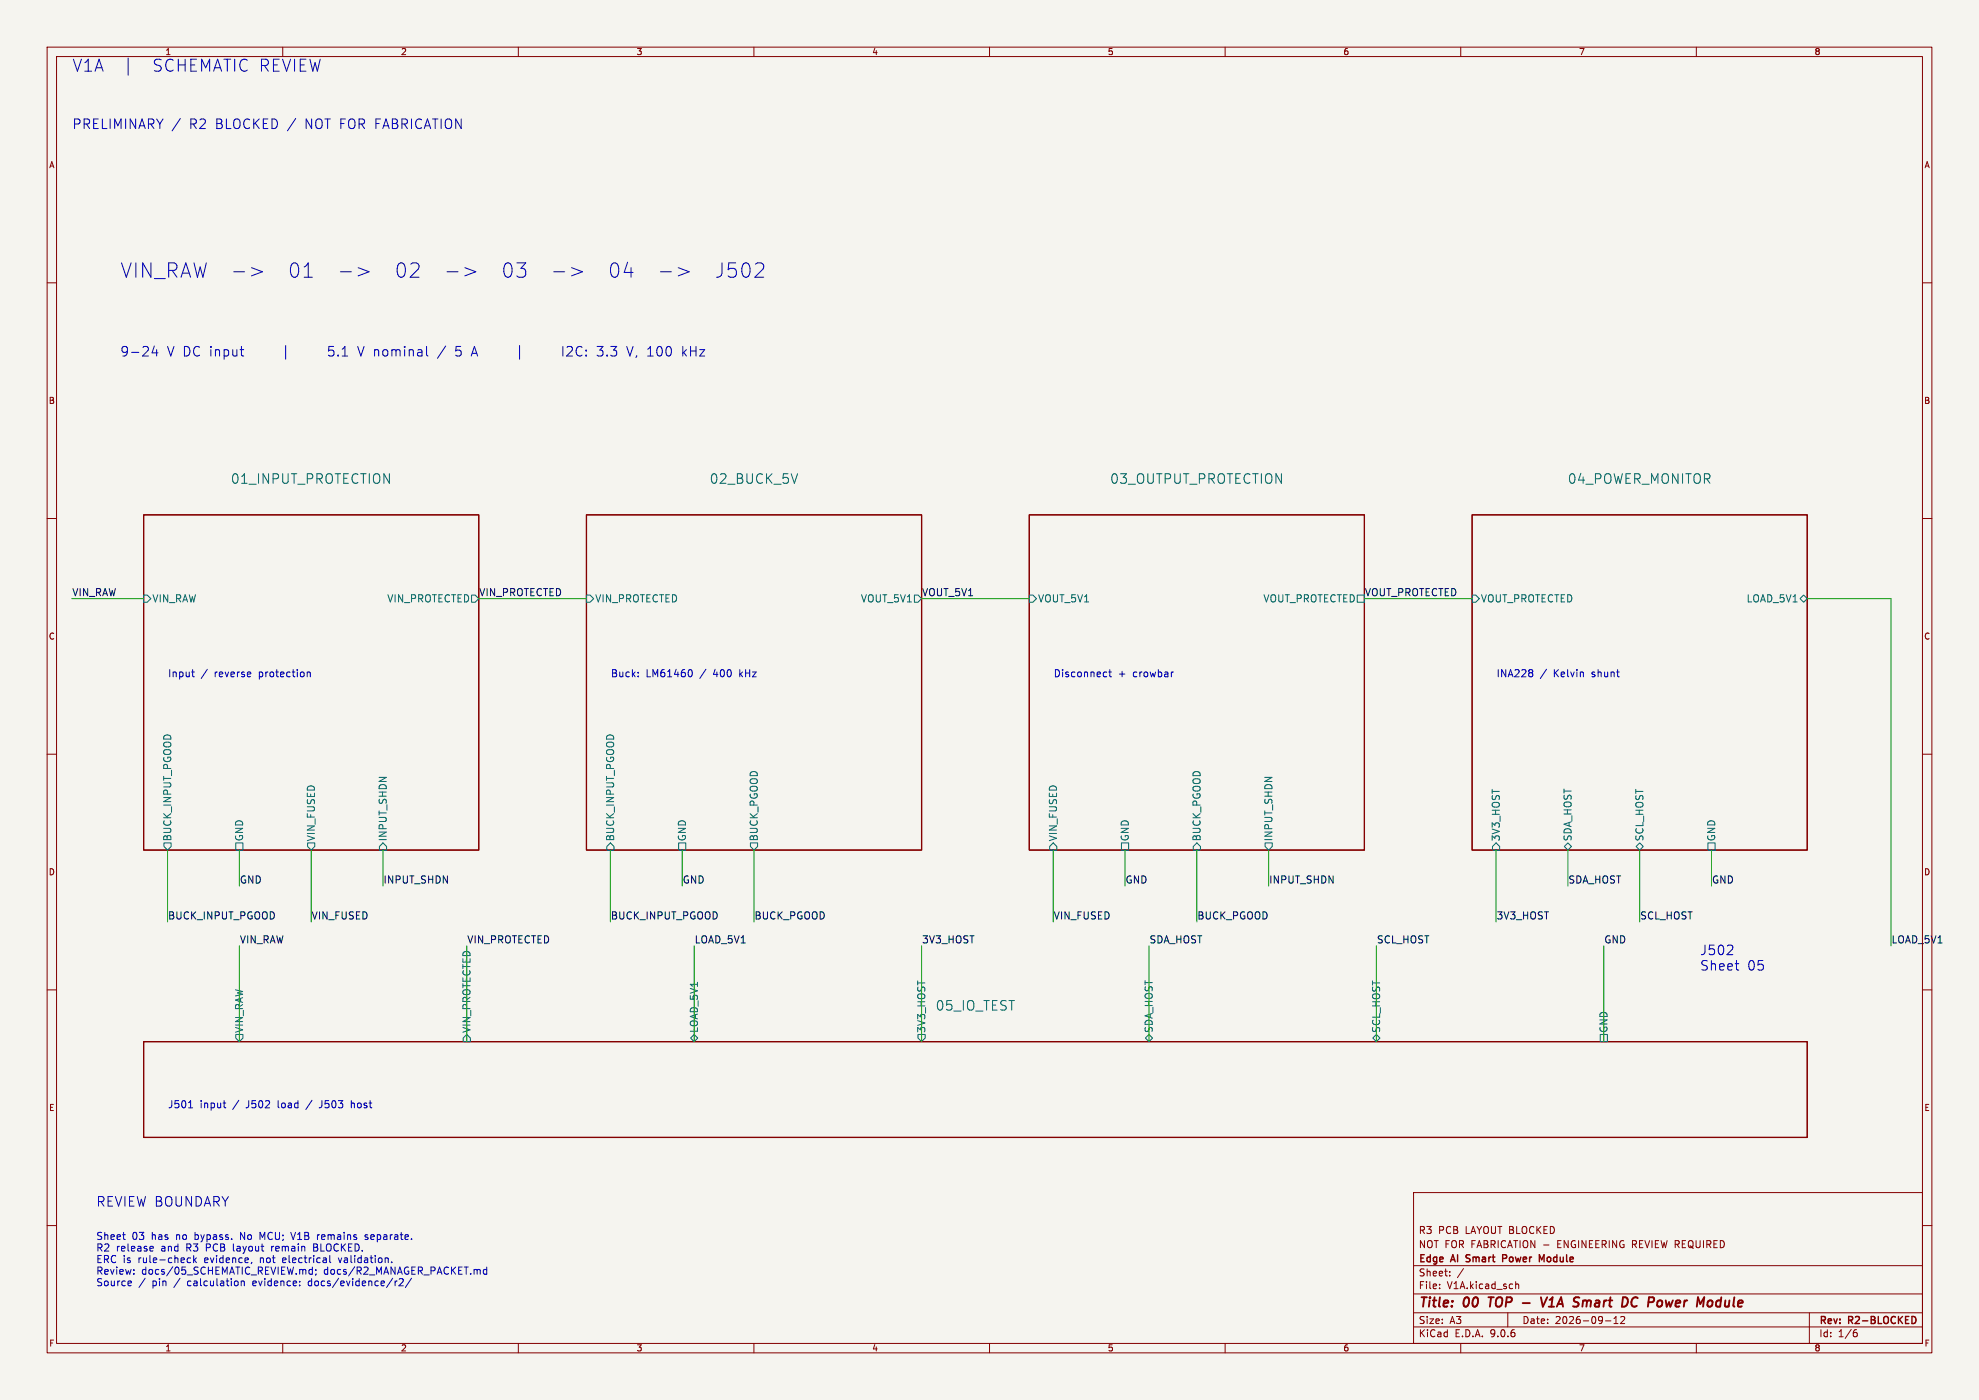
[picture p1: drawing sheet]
<svg xmlns="http://www.w3.org/2000/svg" width="420mm" height="297mm" viewBox="0 0 420 297" stroke-linecap="round" stroke-linejoin="round" font-family="sans-serif">
<path d="M0 0h420v297h-420z" fill="#f5f4ef" stroke="#f5f4ef" stroke-width=".21"/>
<g fill="none" stroke="#840000" stroke-width=".21">
<path d="M10 10h400v277h-400zM12 12h396v273h-396zM60 10v2M110 10v2M160 10v2M210 10v2M260 10v2M310 10v2M360 10v2M10 60h2M408 60h2M10 110h2"/>
<path d="M408 110h2M10 160h2M408 160h2M10 210h2M408 210h2M300 253h108v32h-108zM10 260h2M300 278.5h108M300 274.5h108M300 268.5h108M305.5 273.2v.2M305.5 272.5v.1"/>
<path d="M307.7 270.5v.2M307.7 269.8v.1M310.6 269.1l-1.3 1.9M320 278.5v3M321.7 271.9v1.5M321.7 272.5l.2-.1 .3 .1 .1 .9M342.5 279.7l.4-.4v1.5M343.9 279.4l.6-.1 .3 .4-.9 1.1h.9M384 278.5v6.5M408 260h2M60 285v2M110 285v2"/>
<path d="M160 285v2M210 285v2M260 285v2M300 281.5h108M310 285v2M340.7 280.2h1.2M342.5 280.8h.9M360 285v2M393.6 282.7h.4l.2 .2-.1 .5-.5 .2M394 282.1l-.4 .1"/>
</g>
<path d="M315.9 275.2h1.1M316.4 275.2l-.2 2M323.1 276.4h1.6M327 275.2l.4 2 .9-2M328.7 277.2h1.1M329 275.7l-.2 .1M336 275.9l-.2 1.3M336.5 275.9l-.5 .2M346.3 276.7a.66 .66 0 0 0 1.1 .3M347.6 275.4l-.1-.1a.86 .86 0 0 0-1.3 .8M353.5 275.9l.2 1.3 .5-.9M365 275.9a.66 .66 0 0 0-.8 .4l-.1 .5 .2 .3h.8" fill="none" stroke="#840000" stroke-width=".4"/>
<path d="M311.1 267.6l.2 .1M311.2 266.3v.5M319.6 266.3l-.7-.1v1.5M319.6 266.9l-.7 .1M326.7 266.2l.5 1.1 .5-1.1v1.5" fill="none" stroke="#840000" stroke-width=".3"/>
<path d="M30.5 109.2h71.1v71.1h-71.1zM124.5 109.2h71.1v71.1h-71.1zM218.4 109.2h71.2v71.1h-71.2zM312.4 109.2h71.1v71.1h-71.1zM30.5 221h353v20.3h-353z" fill="none" stroke="#840000" stroke-width=".25"/>
<g fill="none" stroke="#006464" stroke-width=".21">
<path d="M169.3 100.5l-.7 2M30.5 126.2h.7l.8 .8-.8 .8h-.7zM100.1 126.2h.7l.8 .8-.8 .8h-.7zM124.5 126.2h.7l.8 .8-.8 .8h-.7zM194.1 126.2h.7l.8 .8-.8 .8h-.7zM218.4 126.2h.8l.8 .8-.8 .8h-.8zM288 126.2h1.6v1.6h-1.6zM312.4 126.2h.8l.7 .8-.7 .8h-.8zM382.8 126.2l.7 .8-.7 .8-.8-.8zM34.8 178.8h1.5v.8l-.7 .7-.8-.7zM50 178.8h1.6v1.5h-1.6zM65.3 178.8h1.5v.8l-.8 .7-.7-.7z"/>
<path d="M81.3 178.8l.7 .8v.7h-1.5v-.7zM129.5 178.8l.8 .8v.7h-1.5v-.7zM144 178.8h1.5v1.5h-1.5zM159.3 178.8h1.5v.8l-.8 .7-.7-.7zM223.5 178.8l.8 .8v.7h-1.5v-.7zM238 178.8h1.5v1.5h-1.5zM254 178.8l.8 .8v.7h-1.6v-.7zM268.5 178.8h1.5v.8l-.8 .7-.7-.7zM317.5 178.8l.8 .8v.7h-1.6v-.7zM332 179.6l.7-.8 .8 .8-.8 .7zM348 178.8l.7 .8-.7 .7-.8-.7zM362.5 178.8h1.5v1.5h-1.5z"/>
<path d="M50 219.5h1.6v.7l-.8 .8-.8-.8zM99.1 219.5l.7 .7v.8h-1.5v-.8zM194.8 219.5h1.5v.7l-.7 .8-.8-.8zM292.1 219.5l.8 .7-.8 .8-.8-.8zM339.6 219.5h1.5v1.5h-1.5zM146.6 220.2l.7-.7 .8 .7-.8 .8zM243.1 220.2l.7-.7 .8 .7-.8 .8z"/>
</g>
<g fill="none" stroke="#009600" stroke-width=".21">
<path d="M15.2 127h15.3M101.6 127h22.9M195.6 127h22.8M289.6 127h22.8M383.5 127h17.8v73.7M35.6 180.3v15.3M50.8 180.3v7.7M66 180.3v15.3M81.3 180.3v7.7M129.5 180.3v15.3M144.8 180.3v7.7M160 180.3v15.3"/>
<path d="M223.5 180.3v15.3M238.8 180.3v7.7M254 180.3v15.3M269.2 180.3v7.7M317.5 180.3v15.3M332.7 180.3v7.7M348 180.3v15.3M363.2 180.3v7.7M50.8 200.7v20.3M99.1 200.7v20.3M147.3 200.7v20.3M195.6 200.7v20.3"/>
<path d="M243.8 200.7v20.3M292.1 200.7v20.3M340.4 200.7v20.3"/>
</g>
<g fill="none" stroke="#0000c2" stroke-width=".21">
<path d="M27.2 12.3v3.6M38.3 25.1l-1.8 2.7M62.8 25.1l-1.8 2.7M49.6 57.7h2.3M53.4 56.8l2.3 .9-2.3 .8M64.5 58.8h1.8M72.2 57.7h2.4M76 56.8l2.3 .9-2.3 .8M88.3 55.8a.83 .83 0 0 1 .5 1.3l-1.8 1.7h1.9M94.9 57.7h2.3M98.7 56.8l2.3 .9-2.3 .8M109.7 55.8h1.9l-1 1.1a.83 .83 0 0 1 1 .6v.7l-.3 .5-.3 .1h-.9"/>
<path d="M117.5 57.7h2.3M121.3 56.8l2.3 .9-2.3 .8M133.2 55.6l-.7 2.2h1.9M133.9 56.8v2M140.2 57.7h2.3M143.9 56.8l2.4 .9-2.4 .8M158.9 56.1a2.57 2.57 0 0 1 0 2.4M160.3 56.1l.5-.3h.7a.83 .83 0 0 1 .4 1.3l-1.7 1.7h1.9M32.8 73.4l-.5 1.5h1.2M33.2 74.2v1.3M50.9 74.2h.8M51.3 75.4l.4 .1"/>
<path d="M90.5 73.5v1.7l.3 .3M110.3 73.3v2.9M119.5 73.5v2M126.7 73.5h1.3M126.7 75.3l.3 .2M133 73.5l.7 2M144.9 73.5v2M145.1 74.8l.6 .7M145.7 74.2l-.8 .8M40.7 142.6h.5M41 143.5l.2 .1M44 142l-1.3 1.9"/>
<path d="M65.2 142.7l.2-.1h.4l.1 1M65.2 142.6v1M135.4 143.4v.2M135.4 142.6v.2M146.4 142.1a.81 .81 0 0 1 .5 .7 .81 .81 0 0 1-.5 .8M234.4 142.6h.5M234.9 143.5l-.5 .1M235.3 142.6h.6M235.5 142.1v1.3l.4 .2M249 142.6h-.3M325.2 142.2v.4M325.2 142.9v.5"/>
<path d="M328.2 142l-1.3 1.9M366.5 202.5h1.2M367.7 200.7v.7M40 235h.9M47.3 234h.6M47.6 234.9l.3 .1M26 261.9h.6M26.4 263h.2M27.7 271.8l.2 .3-.7 .2M27.8 272.7l-.1 .1M28.4 270.2v.1M28.4 269.4v.1"/>
<path d="M30.8 271.2l-1.3 1.9M32 264.4l.5 .1v.3l-.7 .1M32.5 265.3l-.5 .1M39.8 267.7l.2 .2 .5-.1M40.5 266.9l-.5-.1-.2 .2M41.1 266.3v1.6M41.2 267.3l.5 .6M41.7 266.8l-.6 .6M51.2 271.8v1M51.4 271.8l-.2 .1M51.6 271.8l.2 .2v.8M53.4 267.8l-.1 .3"/>
<path d="M63.6 272.6v.2M63.6 271.8v.2M66.3 268.8v1.5M66.3 269.4l-.5-.1-.2 .3 .1 .6h.6M66.6 263.9v1.5h.6M66.6 264.6h.5M67 269.4v.1M67.1 270.2l-.2 .3M67.4 261.9v1.1M67.7 261.9l-.3 .3M70 266.3v1.3l.2 .3M77.5 262.9l.4 .1"/>
<path d="M77.9 261.9l-.4 .3v.2l.4 .1M83.1 267.7v.2M83.8 271.8v1M84.3 271.8l-.5 .2M85.6 271.7l-1 1.1h1M87.3 271.2l-1.3 1.9M103.3 269.4l-.4-.1-.3 .3 .1 .6h.6M103.3 268.8v1.5"/>
</g>
<g font-size="4.2" fill="#0000c2">
<text x="25.4" y="59.1">VIN_RAW</text>
<text x="60.4" y="59.1">01</text>
<text x="82.4" y="59.1">02</text>
<text x="104.4" y="59.1">03</text>
<text x="126.4" y="59.1">04</text>
<text x="148.5" y="59.1">J502</text>
</g>
<g font-size="3.5" fill="#0000c2">
<text x="15.2" y="15.4">V1A</text>
<text x="32" y="15.4">SCHEMATIC REVIEW</text>
</g>
<g font-size="2.8" fill="#0000c2">
<text x="15.2" y="27.6">PRELIMINARY /</text>
<text x="40" y="27.6">R2 BLOCKED /</text>
<text x="64.6" y="27.6">NOT FOR FABRICATION</text>
<text x="25.4" y="75.9">9-24</text>
<text x="35.3" y="75.9">V DC input</text>
<text x="60" y="75.9">|</text>
<text x="69.9" y="75.9">5.1</text>
<text x="76.3" y="75.9">V nominal</text>
<text x="93.4" y="75.9">/</text>
<text x="97.1" y="75.9">5 A</text>
<text x="120.3" y="75.9">I2C:</text>
<text x="127.8" y="75.9">3.3</text>
<text x="134.2" y="75.9">V, 100</text>
<text x="145.9" y="75.9">kHz</text>
<text x="360.7" y="202.9">J502</text>
<text x="360.7" y="206.2">Sheet</text>
<text x="370.7" y="206.2">05</text>
<text x="20.3" y="256.2">REVIEW BOUNDARY</text>
</g>
<g font-size="2.8" fill="#006464">
<text x="48.9" y="102.8">01_INPUT_PROTECTION</text>
<text x="150.6" y="102.8">02_BUCK_5V</text>
<text x="235.5" y="102.8">03_OUTPUT_PROTECTION</text>
<text x="332.7" y="102.8">04_POWER_MONITOR</text>
<text x="198.5" y="214.6">05_IO_TEST</text>
</g>
<g font-size="2.8" fill="#840000">
<text x="301" y="277.9">Title:</text>
<text x="310.6" y="277.9">00</text>
<text x="316.8" y="277.9">TOP</text>
<text x="329.5" y="277.9">V1A</text>
<text x="337.2" y="277.9">Smart</text>
<text x="348.3" y="277.9">DC</text>
<text x="354.6" y="277.9">Power</text>
<text x="365.8" y="277.9">Module</text>
</g>
<g font-size="2.1" fill="#0f0f0f">
<text x="15.2" y="126.6">VIN_RAW</text>
<text x="101.6" y="126.6">VIN_PROTECTED</text>
<text x="195.6" y="126.6">VOUT_5V1</text>
<text x="289.6" y="126.6">VOUT_PROTECTED</text>
<text x="50.8" y="187.5">GND</text>
<text x="81.3" y="187.5">INPUT_SHDN</text>
<text x="144.8" y="187.5">GND</text>
<text x="238.8" y="187.5">GND</text>
<text x="269.2" y="187.5">INPUT_SHDN</text>
<text x="332.7" y="187.5">SDA_HOST</text>
<text x="363.2" y="187.5">GND</text>
<text x="35.6" y="195.2">BUCK_INPUT_PGOOD</text>
<text x="66" y="195.2">VIN_FUSED</text>
<text x="129.5" y="195.2">BUCK_INPUT_PGOOD</text>
<text x="160" y="195.2">BUCK_PGOOD</text>
<text x="223.5" y="195.2">VIN_FUSED</text>
<text x="254" y="195.2">BUCK_PGOOD</text>
<text x="317.5" y="195.2">3V3_HOST</text>
<text x="348" y="195.2">SCL_HOST</text>
<text x="50.8" y="200.2">VIN_RAW</text>
<text x="99.1" y="200.2">VIN_PROTECTED</text>
<text x="147.3" y="200.2">LOAD_5V1</text>
<text x="195.6" y="200.2">3V3_HOST</text>
<text x="243.8" y="200.2">SDA_HOST</text>
<text x="292.1" y="200.2">SCL_HOST</text>
<text x="340.4" y="200.2">GND</text>
<text x="401.3" y="200.2">LOAD_5V1</text>
</g>
<g font-size="2.1" fill="#006464">
<text x="32.2" y="128">VIN_RAW</text>
<text x="82.1" y="128">VIN_PROTECTED</text>
<text x="126.2" y="128">VIN_PROTECTED</text>
<text x="182.6" y="128">VOUT_5V1</text>
<text x="220.2" y="128">VOUT_5V1</text>
<text x="268.1" y="128">VOUT_PROTECTED</text>
<text x="314.2" y="128">VOUT_PROTECTED</text>
<text x="370.6" y="128">LOAD_5V1</text>
<text x="36.6" y="178.6" transform="rotate(-90 36.6 178.6)">BUCK_INPUT_PGOOD</text>
<text x="51.8" y="178.6" transform="rotate(-90 51.8 178.6)">GND</text>
<text x="67" y="178.6" transform="rotate(-90 67 178.6)">VIN_FUSED</text>
<text x="82.3" y="178.6" transform="rotate(-90 82.3 178.6)">INPUT_SHDN</text>
<text x="130.5" y="178.6" transform="rotate(-90 130.5 178.6)">BUCK_INPUT_PGOOD</text>
<text x="145.8" y="178.6" transform="rotate(-90 145.8 178.6)">GND</text>
<text x="161" y="178.6" transform="rotate(-90 161 178.6)">BUCK_PGOOD</text>
<text x="224.5" y="178.6" transform="rotate(-90 224.5 178.6)">VIN_FUSED</text>
<text x="239.8" y="178.6" transform="rotate(-90 239.8 178.6)">GND</text>
<text x="255" y="178.6" transform="rotate(-90 255 178.6)">BUCK_PGOOD</text>
<text x="270.2" y="178.6" transform="rotate(-90 270.2 178.6)">INPUT_SHDN</text>
<text x="318.5" y="178.6" transform="rotate(-90 318.5 178.6)">3V3_HOST</text>
<text x="333.7" y="178.6" transform="rotate(-90 333.7 178.6)">SDA_HOST</text>
<text x="349" y="178.6" transform="rotate(-90 349 178.6)">SCL_HOST</text>
<text x="364.2" y="178.6" transform="rotate(-90 364.2 178.6)">GND</text>
<text x="51.8" y="219.2" transform="rotate(-90 51.8 219.2)">VIN_RAW</text>
<text x="100.1" y="219.2" transform="rotate(-90 100.1 219.2)">VIN_PROTECTED</text>
<text x="148.3" y="219.2" transform="rotate(-90 148.3 219.2)">LOAD_5V1</text>
<text x="196.6" y="219.2" transform="rotate(-90 196.6 219.2)">3V3_HOST</text>
<text x="244.8" y="219.2" transform="rotate(-90 244.8 219.2)">SDA_HOST</text>
<text x="293.1" y="219.2" transform="rotate(-90 293.1 219.2)">SCL_HOST</text>
<text x="341.4" y="219.2" transform="rotate(-90 341.4 219.2)">GND</text>
</g>
<g font-size="2.1" fill="#0000c2">
<text x="35.6" y="144">Input</text>
<text x="45.5" y="144">reverse</text>
<text x="55" y="144">protection</text>
<text x="129.5" y="144">Buck:</text>
<text x="137" y="144">LM61460</text>
<text x="148.6" y="144">/</text>
<text x="151.5" y="144">400</text>
<text x="157.1" y="144">kHz</text>
<text x="223.5" y="144">Disconnect</text>
<text x="237.2" y="144">+</text>
<text x="240.4" y="144">crowbar</text>
<text x="317.5" y="144">INA228</text>
<text x="329.7" y="144">Kelvin</text>
<text x="337.9" y="144">shunt</text>
<text x="35.6" y="235.4">J501</text>
<text x="42.4" y="235.4">input</text>
<text x="49.4" y="235.4">/</text>
<text x="52.3" y="235.4">J502</text>
<text x="59.2" y="235.4">load</text>
<text x="65.4" y="235.4">/</text>
<text x="68.3" y="235.4">J503</text>
<text x="75.2" y="235.4">host</text>
<text x="20.3" y="263.4">Sheet</text>
<text x="27.9" y="263.4">03</text>
<text x="32.2" y="263.4">has</text>
<text x="37.5" y="263.4">no</text>
<text x="41.5" y="263.4">bypass.</text>
<text x="51.3" y="263.4">No</text>
<text x="55.6" y="263.4">MCU; V1B</text>
<text x="68.1" y="263.4">remains</text>
<text x="78.4" y="263.4">separate.</text>
<text x="20.3" y="265.8">R2</text>
<text x="20.3" y="268.3">ERC is</text>
<text x="24.6" y="265.8">release</text>
<text x="29.3" y="268.3">rule-check</text>
<text x="34.2" y="265.8">and</text>
<text x="39.6" y="265.8">R3</text>
<text x="43.5" y="268.3">evidence,</text>
<text x="43.9" y="265.8">PCB</text>
<text x="49.8" y="265.8">layout</text>
<text x="55.4" y="268.3">not</text>
<text x="58.1" y="265.8">remain</text>
<text x="60.3" y="268.3">electrical</text>
<text x="67.2" y="265.8">BLOCKED.</text>
<text x="72.4" y="268.3">validation.</text>
<text x="20.3" y="270.7">Review:</text>
<text x="20.3" y="273.2">Source</text>
<text x="30" y="270.7">docs/05_SCHEMATIC_REVIEW.md;</text>
<text x="32.3" y="273.2">pin</text>
<text x="37.1" y="273.2">/</text>
<text x="40" y="273.2">calculation</text>
<text x="54" y="273.2">evidence:</text>
<text x="65.9" y="273.2">docs/evidence/r2/</text>
<text x="68.7" y="270.7">docs/R2_MANAGER_PACKET.md</text>
</g>
<g font-size="2.1" fill="#840000">
<text x="301" y="262">R3</text>
<text x="305.2" y="262">PCB</text>
<text x="311" y="262">LAYOUT BLOCKED</text>
<text x="301" y="268.2">Edge</text>
<text x="301" y="265">NOT FOR FABRICATION -</text>
<text x="308.1" y="268.2">AI</text>
<text x="311.8" y="268.2">Smart</text>
<text x="320.1" y="268.2">Power</text>
<text x="328.5" y="268.2">Module</text>
<text x="330.8" y="265">ENGINEERING REVIEW REQUIRED</text>
<text x="301" y="273.7">File:</text>
<text x="301" y="271">Sheet:</text>
<text x="307.1" y="273.7">V1A.kicad_sch</text>
<text x="301" y="281.1">Size:</text>
<text x="307.6" y="281.1">A3</text>
<text x="323" y="281.1">Date:</text>
<text x="330" y="281.1">2026-09-12</text>
<text x="386" y="281.3">Rev:</text>
<text x="392.4" y="281.3">R2-BLOCKED</text>
<text x="301" y="283.9">KiCad</text>
<text x="308.7" y="283.9">E.D.A.</text>
<text x="316.3" y="283.9">9.0.6</text>
<text x="386" y="283.9">Id:</text>
<text x="390.1" y="283.9">1/6</text>
</g>
<g font-size="1.8" fill="#840000">
<text x="35" y="11.9">1</text>
<text x="85" y="11.9">2</text>
<text x="135" y="11.9">3</text>
<text x="185" y="11.9">4</text>
<text x="235" y="11.9">5</text>
<text x="285" y="11.9">6</text>
<text x="335" y="11.9">7</text>
<text x="385" y="11.9">8</text>
<text x="10.3" y="35.9">A</text>
<text x="408.3" y="35.9">A</text>
<text x="10.3" y="85.9">B</text>
<text x="408.2" y="85.9">B</text>
<text x="10.3" y="135.9">C</text>
<text x="408.2" y="135.9">C</text>
<text x="10.3" y="185.9">D</text>
<text x="408.2" y="185.9">D</text>
<text x="10.3" y="235.9">E</text>
<text x="408.3" y="235.9">E</text>
<text x="10.3" y="285.9">F</text>
<text x="35" y="286.9">1</text>
<text x="85" y="286.9">2</text>
<text x="135" y="286.9">3</text>
<text x="185" y="286.9">4</text>
<text x="235" y="286.9">5</text>
<text x="285" y="286.9">6</text>
<text x="335" y="286.9">7</text>
<text x="385" y="286.9">8</text>
<text x="408.3" y="285.9">F</text>
</g>
</svg>
